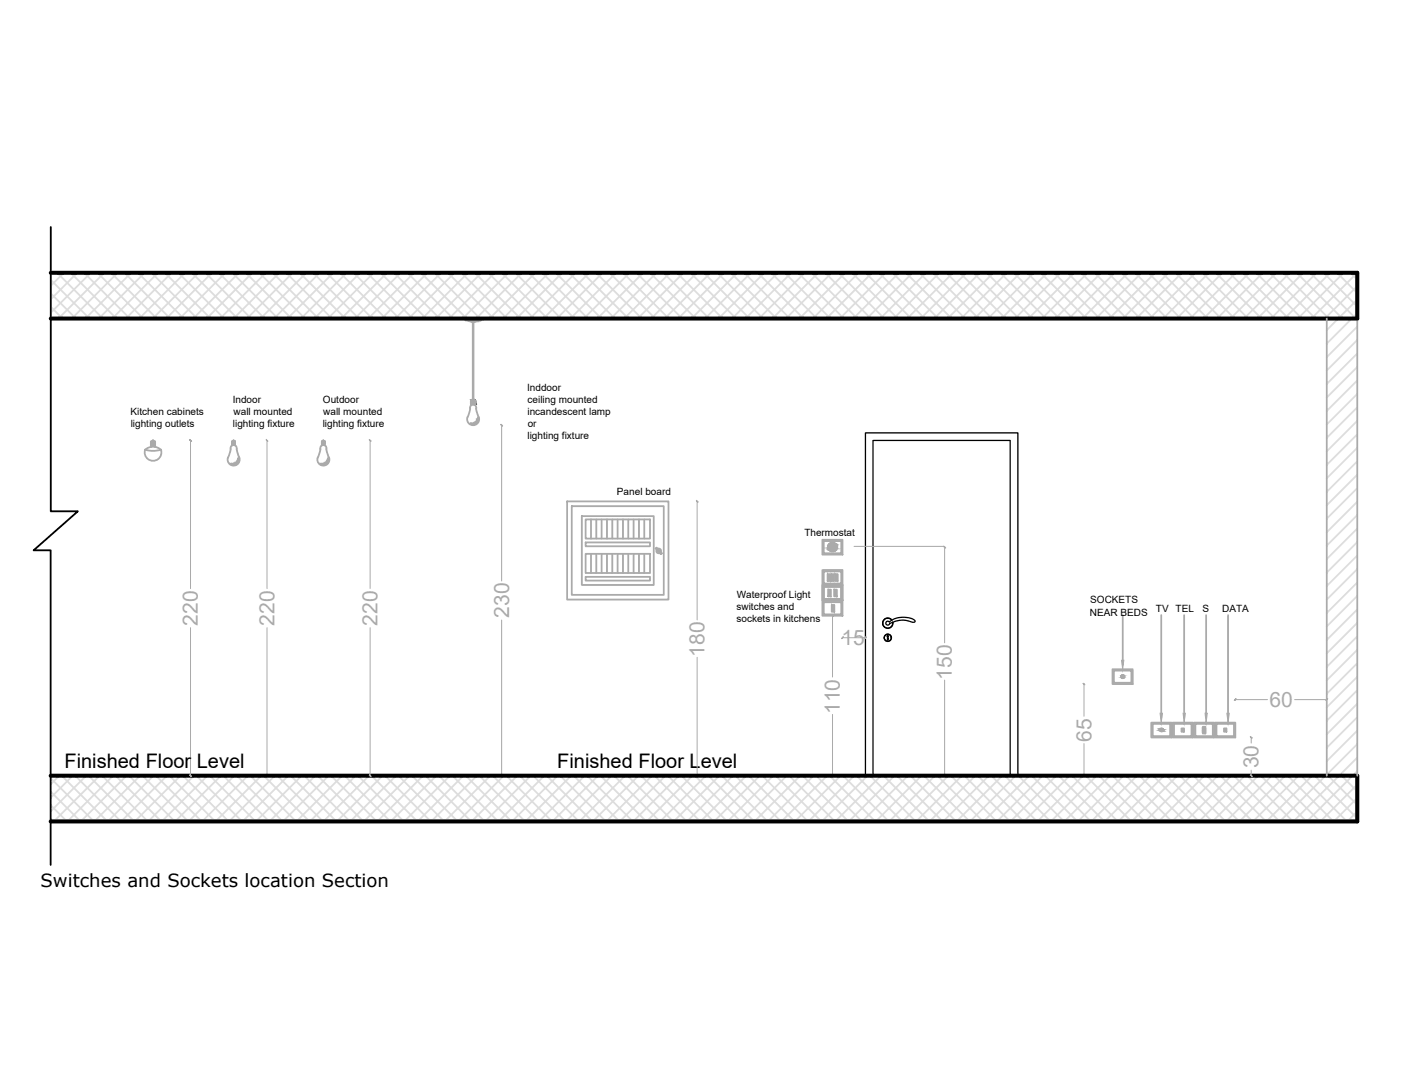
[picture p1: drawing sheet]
<svg xmlns="http://www.w3.org/2000/svg" width="279mm" height="216mm" viewBox="0 0 279 216" stroke-linecap="round" stroke-linejoin="round" font-family="sans-serif">
<!-- layer: ELLEG -->
<g fill="none" stroke="#ddd" stroke-width=".36">
<path d="M10.1 58.3l5 5M10.1 55.6l7.7 7.7M11.4 54.2l9 9.1M12.7 54.2l-2.6 2.6M14 54.2l9.1 9.1M15.3 54.2l-5.2 5.3M16.7 54.2l9.1 9.1M18 54.2l-7.9 7.9M19.4 54.2l9.1 9.1M20.7 54.2l-9.1 9.1M22.1 54.2l9 9.1M23.4 54.2l-9.1 9.1"/>
<path d="M24.7 54.2l9.1 9.1M26 54.2l-9 9.1M27.4 54.2l9.1 9.1M28.7 54.2l-9.1 9.1M30.1 54.2l9.1 9.1M31.4 54.2l-9.1 9.1M32.8 54.2l9 9.1M34.1 54.2l-9.1 9.1M35.4 54.2l9.1 9.1M36.7 54.2l-9 9.1M38.1 54.2l9.1 9.1M39.4 54.2l-9.1 9.1"/>
<path d="M40.8 54.2l9.1 9.1M42.1 54.2l-9.1 9.1M43.5 54.2l9 9.1M44.8 54.2l-9.1 9.1M46.1 54.2l9.1 9.1M47.4 54.2l-9 9.1M48.8 54.2l9.1 9.1M50.1 54.2l-9.1 9.1M51.5 54.2l9.1 9.1M52.8 54.2l-9.1 9.1M54.2 54.2l9 9.1M55.5 54.2l-9.1 9.1"/>
<path d="M56.8 54.2l9.1 9.1M58.1 54.2l-9 9.1M59.5 54.2l9.1 9.1M60.8 54.2l-9.1 9.1M62.2 54.2l9.1 9.1M63.5 54.2l-9.1 9.1M64.9 54.2l9 9.1M66.2 54.2l-9.1 9.1M67.5 54.2l9.1 9.1M68.8 54.2l-9 9.1M70.2 54.2l9.1 9.1M71.5 54.2l-9.1 9.1"/>
<path d="M72.9 54.2l9.1 9.1M74.2 54.2l-9.1 9.1M75.6 54.2l9.1 9.1M76.9 54.2l-9.1 9.1M78.2 54.2l9.1 9.1M79.6 54.2l-9.1 9.1M80.9 54.2l9.1 9.1M82.2 54.2l-9.1 9.1M83.6 54.2l9.1 9.1M84.9 54.2l-9.1 9.1M86.3 54.2l9 9.1M87.6 54.2l-9.1 9.1"/>
<path d="M88.9 54.2l9.1 9.1M90.2 54.2l-9 9.1M91.6 54.2l9.1 9.1M92.9 54.2l-9.1 9.1M94.3 54.2l9.1 9.1M95.6 54.2l-9.1 9.1M97 54.2l9.1 9.1M98.3 54.2l-9.1 9.1M99.6 54.2l9.1 9.1M101 54.2l-9.1 9.1M102.3 54.2l9.1 9.1M103.6 54.2l-9.1 9.1"/>
<path d="M105 54.2l9.1 9.1M106.3 54.2l-9.1 9.1M107.7 54.2l9 9.1M109 54.2l-9.1 9.1M110.3 54.2l9.1 9.1M111.6 54.2l-9 9.1M113 54.2l9.1 9.1M114.3 54.2l-9.1 9.1M115.7 54.2l9.1 9.1M117 54.2l-9.1 9.1M118.4 54.2l9.1 9.1M119.7 54.2l-9.1 9.1"/>
<path d="M121 54.2l9.1 9.1M122.4 54.2l-9.1 9.1M123.7 54.2l9.1 9.1M125 54.2l-9.1 9.1M126.4 54.2l9.1 9.1M127.7 54.2l-9.1 9.1M129.1 54.2l9.1 9.1M130.4 54.2l-9.1 9.1M131.7 54.2l9.1 9.1M133 54.2l-9 9.1M134.4 54.2l9.1 9.1M135.7 54.2l-9.1 9.1"/>
<path d="M137.1 54.2l9.1 9.1M138.4 54.2l-9.1 9.1M139.8 54.2l9.1 9.1M141.1 54.2l-9.1 9.1M142.5 54.2l9 9.1M143.7 54.2l-9 9.1M145.1 54.2l9.1 9.1M146.4 54.2l-9.1 9.1M147.8 54.2l9.1 9.1M149.1 54.2l-9.1 9.1M150.5 54.2l9.1 9.1M151.8 54.2l-9.1 9.1"/>
<path d="M153.1 54.2l9.1 9.1M154.5 54.2l-9.1 9.1M155.8 54.2l9.1 9.1M157.1 54.2l-9.1 9.1M158.5 54.2l9.1 9.1M159.8 54.2l-9.1 9.1M161.2 54.2l9.1 9.1M162.5 54.2l-9.1 9.1M163.9 54.2l9 9.1M165.1 54.2l-9 9.1M166.5 54.2l9.1 9.1M167.8 54.2l-9 9.1"/>
<path d="M169.2 54.2l9.1 9.1M170.5 54.2l-9.1 9.1M171.9 54.2l9.1 9.1M173.2 54.2l-9.1 9.1M174.5 54.2l9.1 9.1M175.9 54.2l-9.1 9.1M177.2 54.2l9.1 9.1M178.5 54.2l-9.1 9.1M179.9 54.2l9.1 9.1M181.2 54.2l-9.1 9.1M182.6 54.2l9.1 9.1M183.9 54.2l-9.1 9.1"/>
<path d="M185.3 54.2l9 9.1M186.5 54.2l-9 9.1M187.9 54.2l9.1 9.1M189.2 54.2l-9 9.1M190.6 54.2l9.1 9.1M191.9 54.2l-9.1 9.1M193.3 54.2l9.1 9.1M194.6 54.2l-9.1 9.1M195.9 54.2l9.1 9.1M197.3 54.2l-9.1 9.1M198.6 54.2l9.1 9.1M199.9 54.2l-9.1 9.1"/>
<path d="M201.3 54.2l9.1 9.1M202.6 54.2l-9.1 9.1M204 54.2l9.1 9.1M205.3 54.2l-9.1 9.1M206.7 54.2l9 9.1M208 54.2l-9.1 9.1M209.3 54.2l9.1 9.1M210.6 54.2l-9 9.1M212 54.2l9.1 9.1M213.3 54.2l-9.1 9.1M214.7 54.2l9.1 9.1M216 54.2l-9.1 9.1"/>
<path d="M217.4 54.2l9 9.1M218.7 54.2l-9.1 9.1M220 54.2l9.1 9.1M221.3 54.2l-9 9.1M222.7 54.2l9.1 9.1M224 54.2l-9.1 9.1M225.4 54.2l9.1 9.1M226.7 54.2l-9.1 9.1M228.1 54.2l9 9.1M229.4 54.2l-9.1 9.1M230.7 54.2l9.1 9.1M232 54.2l-9 9.1"/>
<path d="M233.4 54.2l9.1 9.1M234.7 54.2l-9.1 9.1M236.1 54.2l9.1 9.1M237.4 54.2l-9.1 9.1M238.8 54.2l9 9.1M240.1 54.2l-9.1 9.1M241.4 54.2l9.1 9.1M242.7 54.2l-9 9.1M244.1 54.2l9.1 9.1M245.4 54.2l-9.1 9.1M246.8 54.2l9.1 9.1M248.1 54.2l-9.1 9.1"/>
<path d="M249.5 54.2l9 9.1M250.8 54.2l-9.1 9.1M252.1 54.2l9.1 9.1M253.4 54.2l-9 9.1M254.8 54.2l9.1 9.1M256.1 54.2l-9.1 9.1M257.5 54.2l9.1 9.1M258.8 54.2l-9.1 9.1M260.2 54.2l9 9.1M261.5 54.2l-9.1 9.1M262.8 54.2l6.7 6.7M264.1 54.2l-9 9.1"/>
<path d="M265.5 54.2l4 4M266.8 54.2l-9.1 9.1M268.2 54.2l1.3 1.3M269.5 54.2l-9.1 9.1M269.5 59.5l-6 6.1M269.5 56.8l-6.4 6.5M10.1 60.9l2.3 2.4M269.5 62.2l-6 6M269.5 64.9l-6 6M269.5 67.5l-6 6.1M269.5 70.2l-6 6.1M269.5 72.9l-6 6.1"/>
<path d="M269.5 75.6l-6 6M269.5 78.3l-6 6M269.5 80.9l-6 6.1M269.5 83.6l-6 6M269.5 86.3l-6 6M269.5 88.9l-6 6.1M269.5 91.6l-6 6.1M269.5 94.3l-6 6.1M269.5 97l-6 6M269.5 99.7l-6 6M269.5 102.3l-6 6.1M269.5 105l-6 6"/>
<path d="M269.5 107.7l-6 6M269.5 110.3l-6 6.1M269.5 113l-6 6.1M269.5 115.7l-6 6.1M269.5 118.4l-6 6M269.5 121.1l-6 6M269.5 123.7l-6 6.1M269.5 126.4l-6 6.1M269.5 129.1l-6 6M269.5 131.7l-6 6.1M269.5 134.4l-6 6.1M269.5 137.1l-6 6.1"/>
<path d="M269.5 139.8l-6 6M10.1 159.9l3.2 3.3M10.1 157.2l5.9 6M10.1 154.6l8.6 8.6M11.8 154.1l-1.7 1.7M12.3 154.1l9 9.1M14.4 154.1l-4.3 4.4M14.9 154.1l9.1 9.1M17.1 154.1l-7 7M17.6 154.1l9.1 9.1M19.8 154.1l-9.1 9.1M20.3 154.1l9.1 9.1"/>
<path d="M22.5 154.1l-9.1 9.1M23 154.1l9 9.1M25.1 154.1l-9 9.1M25.6 154.1l9.1 9.1M27.8 154.1l-9.1 9.1M28.3 154.1l9.1 9.1M30.5 154.1l-9.1 9.1M31 154.1l9.1 9.1M33.2 154.1l-9.1 9.1M33.7 154.1l9 9.1M35.8 154.1l-9 9.1M36.3 154.1l9.1 9.1"/>
<path d="M38.5 154.1l-9.1 9.1M39 154.1l9.1 9.1M41.2 154.1l-9.1 9.1M41.7 154.1l9.1 9.1M43.9 154.1l-9.1 9.1M44.4 154.1l9 9.1M46.5 154.1l-9 9.1M47 154.1l9.1 9.1M49.2 154.1l-9.1 9.1M49.7 154.1l9.1 9.1M51.9 154.1l-9.1 9.1M52.4 154.1l9.1 9.1"/>
<path d="M54.6 154.1l-9.1 9.1M55.1 154.1l9 9.1M57.2 154.1l-9 9.1M57.7 154.1l9.1 9.1M59.9 154.1l-9.1 9.1M60.4 154.1l9.1 9.1M62.6 154.1l-9.1 9.1M63.1 154.1l9.1 9.1M65.3 154.1l-9.1 9.1M65.8 154.1l9 9.1M68 154.1l-9.1 9.1M68.4 154.1l9.1 9.1"/>
<path d="M70.6 154.1l-9.1 9.1M71.1 154.1l9.1 9.1M73.3 154.1l-9.1 9.1M73.8 154.1l9.1 9.1M76 154.1l-9.1 9.1M76.5 154.1l9 9.1M78.6 154.1l-9 9.1M79.1 154.1l9.1 9.1M81.3 154.1l-9.1 9.1M81.8 154.1l9.1 9.1M84 154.1l-9.1 9.1M84.5 154.1l9.1 9.1"/>
<path d="M86.7 154.1l-9.1 9.1M87.2 154.1l9.1 9.1M89.4 154.1l-9.1 9.1M89.8 154.1l9.1 9.1M92 154.1l-9.1 9.1M92.5 154.1l9.1 9.1M94.7 154.1l-9.1 9.1M95.2 154.1l9.1 9.1M97.4 154.1l-9.1 9.1M97.9 154.1l9 9.1M100 154.1l-9 9.1M100.5 154.1l9.1 9.1"/>
<path d="M102.7 154.1l-9.1 9.1M103.2 154.1l9.1 9.1M105.4 154.1l-9.1 9.1M105.9 154.1l9.1 9.1M108.1 154.1l-9.1 9.1M108.6 154.1l9.1 9.1M110.8 154.1l-9.1 9.1M111.2 154.1l9.1 9.1M113.4 154.1l-9.1 9.1M113.9 154.1l9.1 9.1M116.1 154.1l-9.1 9.1M116.6 154.1l9.1 9.1"/>
<path d="M118.8 154.1l-9.1 9.1M119.3 154.1l9 9.1M121.5 154.1l-9.1 9.1M121.9 154.1l9.1 9.1M124.1 154.1l-9.1 9.1M124.6 154.1l9.1 9.1M126.8 154.1l-9.1 9.1M127.3 154.1l9.1 9.1M129.5 154.1l-9.1 9.1M130 154.1l9.1 9.1M132.2 154.1l-9.1 9.1M132.6 154.1l9.1 9.1"/>
<path d="M134.8 154.1l-9.1 9.1M135.3 154.1l9.1 9.1M137.5 154.1l-9.1 9.1M138 154.1l9.1 9.1M140.2 154.1l-9.1 9.1M140.7 154.1l9.1 9.1M142.9 154.1l-9.1 9.1M143.3 154.1l9.1 9.1M145.5 154.1l-9.1 9.1M146 154.1l9.1 9.1M148.2 154.1l-9.1 9.1M148.7 154.1l9.1 9.1"/>
<path d="M150.9 154.1l-9.1 9.1M151.4 154.1l9.1 9.1M153.6 154.1l-9.1 9.1M154 154.1l9.1 9.1M156.2 154.1l-9 9.1M156.7 154.1l9.1 9.1M158.9 154.1l-9.1 9.1M159.4 154.1l9.1 9.1M161.6 154.1l-9.1 9.1M162.1 154.1l9.1 9.1M164.3 154.1l-9.1 9.1M164.7 154.1l9.1 9.1"/>
<path d="M166.9 154.1l-9.1 9.1M167.4 154.1l9.1 9.1M169.6 154.1l-9.1 9.1M170.1 154.1l9.1 9.1M172.3 154.1l-9.1 9.1M172.8 154.1l9 9.1M174.9 154.1l-9 9.1M175.5 154.1l9 9.1M177.6 154.1l-9 9.1M178.1 154.1l9.1 9.1M180.3 154.1l-9.1 9.1M180.8 154.1l9.1 9.1"/>
<path d="M183 154.1l-9.1 9.1M183.5 154.1l9.1 9.1M185.7 154.1l-9.1 9.1M186.1 154.1l9.1 9.1M188.3 154.1l-9.1 9.1M188.8 154.1l9.1 9.1M191 154.1l-9.1 9.1M191.5 154.1l9.1 9.1M193.7 154.1l-9.1 9.1M194.2 154.1l9 9.1M196.4 154.1l-9.1 9.1M196.9 154.1l9 9.1"/>
<path d="M199 154.1l-9 9.1M199.5 154.1l9.1 9.1M201.7 154.1l-9.1 9.1M202.2 154.1l9.1 9.1M204.4 154.1l-9.1 9.1M204.9 154.1l9.1 9.1M207.1 154.1l-9.1 9.1M207.5 154.1l9.1 9.1M209.7 154.1l-9 9.1M210.2 154.1l9.1 9.1M212.4 154.1l-9.1 9.1M212.9 154.1l9.1 9.1"/>
<path d="M215.1 154.1l-9.1 9.1M215.6 154.1l9.1 9.1M217.8 154.1l-9.1 9.1M218.3 154.1l9 9.1M220.4 154.1l-9 9.1M220.9 154.1l9.1 9.1M223.1 154.1l-9.1 9.1M223.6 154.1l9.1 9.1M225.8 154.1l-9.1 9.1M226.3 154.1l9.1 9.1M228.5 154.1l-9.1 9.1M229 154.1l9 9.1"/>
<path d="M231.1 154.1l-9 9.1M231.6 154.1l9.1 9.1M233.8 154.1l-9.1 9.1M234.3 154.1l9.1 9.1M236.5 154.1l-9.1 9.1M237 154.1l9.1 9.1M239.2 154.1l-9.1 9.1M239.7 154.1l9 9.1M241.8 154.1l-9 9.1M242.3 154.1l9.1 9.1M244.5 154.1l-9.1 9.1M245 154.1l9.1 9.1"/>
<path d="M247.2 154.1l-9.1 9.1M247.7 154.1l9.1 9.1M249.9 154.1l-9.1 9.1M250.4 154.1l9 9.1M252.5 154.1l-9 9.1M253 154.1l9.1 9.1M255.2 154.1l-9.1 9.1M255.7 154.1l9.1 9.1M257.9 154.1l-9.1 9.1M258.4 154.1l9.1 9.1M260.6 154.1l-9.1 9.1M261.1 154.1l8.4 8.4"/>
<path d="M263.2 154.1l-9 9.1M263.7 154.1l5.8 5.8M266.4 154.1l3.1 3.1M269.1 154.1l.4 .4M269.5 142.5l-6 6M269.5 145.1l-6 6.1M269.5 147.8l-6 6.1M269.5 150.5l-12.7 12.7M269.5 153.2l-10 10M269.5 155.8l-7.3 7.4M269.5 158.5l-4.6 4.7M10.1 162.6l.5 .6"/>
<path d="M269.5 161.2l-2 2"/>
</g>
<g fill="#aaa" stroke="#aaa" stroke-width=".2">
<path d="M222.7 131.1h.5l-.3 1.8z"/>
<path d="M230.4 141.7h.4l-.2 1.8z"/>
<path d="M234.9 141.7h.5l-.3 1.8z"/>
<path d="M239.3 141.7h.4l-.2 1.8z"/>
<path d="M243.6 141.7h.5l-.2 1.8z"/>
<path d="M164.7 108.1h.1z"/>
<path d="M164.6 108.2h.1z"/>
<path d="M165.3 108.8h.1z"/>
<path d="M166 109.1l-.1 .1z"/>
<path d="M165.8 109.3h.2z"/>
<path d="M230.6 144.9h.1z"/>
<path d="M230.5 144.7h.1z"/>
<path d="M230.4 144.8h.2z"/>
<path d="M230.8 145.2h.1z"/>
<path d="M165.2 107.8h.4zM165.1 107.8h.5z"/>
<path d="M165.1 107.8l.6 .1zM165 107.9h.7z"/>
<path d="M165.4 107.9h.3zM165.4 107.9h.3z"/>
<path d="M165 107.9h.2zM164.9 107.9h.3z"/>
<path d="M165.5 107.9h.2zM165.5 107.9h.2z"/>
<path d="M164.9 107.9h.3zM164.9 107.9h.2z"/>
<path d="M165.5 107.9l.3 .1zM165.5 107.9l.3 .1z"/>
<path d="M164.9 107.9h.2zM164.8 108h.2z"/>
<path d="M165.7 108h.1zM165.7 108h.1z"/>
<path d="M164.8 108h.2zM164.8 108h.1z"/>
<path d="M165.7 108h.2zM165.7 108h.2z"/>
<path d="M164.8 108h.1zM164.7 108h.1z"/>
<path d="M165.8 108l.2 .1zM165.8 108l.2 .1z"/>
<path d="M164.7 108h.1zM164.7 108.1h.1z"/>
<path d="M165.8 108.1h.2zM165.8 108.1h.2z"/>
<path d="M165.9 108.1l.2 .1zM165.9 108.1l.2 .1z"/>
<path d="M164.6 108.1h.1zM164.6 108.2h.1z"/>
<path d="M166 108.2h.1zM166 108.2h.1z"/>
<path d="M166 108.2l.1 .2zM166 108.2l.1 .2z"/>
<path d="M164.5 108.2l.1 .2zM164.5 108.2l.1 .2z"/>
<path d="M166.1 108.4l.1 .1zM166.1 108.4l.1 .1z"/>
<path d="M164.5 108.4v.1zM164.5 108.4v.1z"/>
<path d="M165.3 108.6h.1zM165.3 108.6h.1z"/>
<path d="M165.3 108.6h.1zM165.2 108.6h.2z"/>
<path d="M165.2 108.6h.2zM165.2 108.6h.2z"/>
<path d="M165.2 108.6h.2zM165.2 108.6h.2z"/>
<path d="M165.2 108.6h.2zM165.2 108.6h.2z"/>
<path d="M165.2 108.6h.2zM165.2 108.6h.2z"/>
<path d="M166.1 108.5l.1 .2zM166.1 108.5l.1 .2z"/>
<path d="M165.2 108.6l.2 .1zM165.2 108.6l.2 .1z"/>
<path d="M164.5 108.5v.2zM164.5 108.5v.2z"/>
<path d="M165.2 108.7h.2zM165.2 108.7h.2z"/>
<path d="M165.2 108.7h.2zM165.2 108.7h.2z"/>
<path d="M165.2 108.7l.2 .1zM165.2 108.7l.2 .1z"/>
<path d="M165.2 108.8h.2zM165.2 108.8h.2z"/>
<path d="M165.2 108.8h.2zM165.2 108.8h.2z"/>
<path d="M165.2 108.8h.2zM165.2 108.8h.2z"/>
<path d="M166.1 108.7l.1 .1zM166.1 108.7l.1 .1z"/>
<path d="M164.4 108.7l.1 .1zM164.4 108.7l.1 .1z"/>
<path d="M166.1 108.8v.2zM166.1 108.8v.2z"/>
<path d="M164.5 108.8l.1 .2zM164.5 108.8l.1 .2z"/>
<path d="M166.1 109v.1zM166.1 109l-.1 .1z"/>
<path d="M164.5 109l.1 .1zM164.5 109l.1 .1z"/>
<path d="M164.5 109.1h.2zM164.5 109.1h.2z"/>
<path d="M164.6 109.1l.1 .1zM164.6 109.1l.1 .1z"/>
<path d="M164.6 109.2l.2 .1zM164.6 109.2l.2 .1z"/>
<path d="M164.7 109.3h.1zM164.7 109.3h.1z"/>
<path d="M165.8 109.3h.1zM165.7 109.4h.1z"/>
<path d="M164.7 109.3l.2 .1zM164.7 109.3l.2 .1z"/>
<path d="M165.7 109.4h.1zM165.7 109.4h.1z"/>
<path d="M164.8 109.4h.2zM164.8 109.4h.2z"/>
<path d="M165.7 109.4h.1zM165.5 109.5h.2z"/>
<path d="M164.8 109.4l.3 .1zM164.8 109.4l.3 .1z"/>
<path d="M165.5 109.5h.2zM165.5 109.5h.2z"/>
<path d="M164.9 109.5h.3zM164.9 109.5h.3z"/>
<path d="M165.5 109.5h.2zM165.4 109.5h.3z"/>
<path d="M164.9 109.5h.3zM164.9 109.5h.3z"/>
<path d="M165 109.5h.7zM165 109.5h.6z"/>
<path d="M165.1 109.5h.5zM165.1 109.5l.3 .1z"/>
<path d="M165.3 108.6h.1zM165.3 108.6h.1z"/>
<path d="M165.3 108.6h.1zM165.2 108.6h.2z"/>
<path d="M165.2 108.6h.2zM165.2 108.6h.2z"/>
<path d="M165.2 108.6h.2zM165.2 108.6h.2z"/>
<path d="M165.2 108.6h.2zM165.2 108.6h.2z"/>
<path d="M165.2 108.6h.2zM165.2 108.6h.2z"/>
<path d="M165.2 108.6l.2 .1zM165.2 108.6l.2 .1z"/>
<path d="M165.2 108.7h.2zM165.2 108.7h.2z"/>
<path d="M165.2 108.7h.2zM165.2 108.7h.2z"/>
<path d="M165.2 108.7l.2 .1zM165.2 108.7l.2 .1z"/>
<path d="M165.2 108.8h.2zM165.2 108.8h.2z"/>
<path d="M165.2 108.8h.2zM165.2 108.8h.2z"/>
<path d="M165.2 108.8h.2zM165.2 108.8h.2z"/>
<path d="M165.8 114l.5 1.4v-1.4zM165.8 114l.5 1.4h-.5z"/>
<path d="M165.1 114l.5 1.4v-1.4zM165.1 114l.5 1.4h-.5z"/>
<path d="M164.3 114l.5 1.4v-1.4zM164.3 114l.5 1.4h-.5z"/>
<path d="M165.7 117.1l.5 1.3v-1.3zM165.7 117.1l.5 1.3h-.5z"/>
<path d="M164.5 117.1l.5 1.3v-1.3zM164.5 117.1l.5 1.3h-.5z"/>
<path d="M165.2 120.2l.5 1.3v-1.3zM165.2 120.2l.5 1.3h-.5z"/>
<path d="M239.1 144.5h.1zM239 144.5h.2z"/>
<path d="M239 144.5l.2 .1zM239 144.5l.2 .1zM239 144.6h.2zM239 144.6h.2z"/>
<path d="M239 144.6h.2zM239 144.6h.2z"/>
<path d="M239 144.6h.2zM239 144.6h.2z"/>
<path d="M239 144.6h.2zM239 144.6h.2z"/>
<path d="M239 144.6l.2 .1zM239 144.6l.2 .1z"/>
<path d="M239 144.7h.2zM239 144.7h.2z"/>
<path d="M239 144.7h.2zM239 144.7h.2zM239 144.7h.2zM239 144.7h.2z"/>
<path d="M239 144.7h.2zM239 144.7h.2z"/>
<path d="M239 144.7h.2zM239 144.7h.1z"/>
<path d="M239.1 144.9h.1zM239 144.9h.2z"/>
<path d="M239 144.9h.2zM239 144.9h.2zM239 144.9h.2zM239 144.9h.2z"/>
<path d="M239 144.9l.2 .1zM239 144.9l.2 .1z"/>
<path d="M239 145h.2zM239 145h.2z"/>
<path d="M239 145h.2zM239 145h.2z"/>
<path d="M239 145h.2zM239 145h.2z"/>
<path d="M239 145l.2 .1zM239 145l.2 .1z"/>
<path d="M239 145.1h.2zM239 145.1h.2zM239 145.1h.2zM239 145.1h.2z"/>
<path d="M239 145.1h.2zM239 145.1h.2z"/>
<path d="M239 145.1h.2zM239 145.1h.1z"/>
<path d="M239.1 145.3h.1zM239 145.3h.2z"/>
<path d="M239 145.3h.2zM239 145.3h.2z"/>
<path d="M239 145.3l.2 .1zM239 145.3l.2 .1z"/>
<path d="M239 145.4h.2zM239 145.4h.2z"/>
<path d="M239 145.4h.2zM239 145.4h.2z"/>
<path d="M239 145.4h.2zM239 145.4h.2z"/>
<path d="M239 145.4h.2zM239 145.4h.2z"/>
<path d="M239 145.4h.2zM239 145.4h.2z"/>
<path d="M239 145.4h.2zM239 145.4l.2 .1zM239 145.5h.2zM239 145.5h.2z"/>
<path d="M239 145.5h.2zM239 145.5h.2z"/>
<path d="M239 145.5h.2zM239 145.5h.1z"/>
<path d="M230.6 144.9h.1zM230.6 144.9h.1zM230.6 144.9h.1zM230.6 144.9h.1z"/>
<path d="M230.6 144.9l.1 .1zM230.6 144.9l.1 .1z"/>
<path d="M230.6 145h.1zM230.6 145h.1zM230.6 145h.1zM230.6 145h.1z"/>
<path d="M230.6 145h.1zM230.6 145h.1z"/>
<path d="M230.6 145h.1zM230.6 145h.1z"/>
<path d="M230.6 145h.1zM230.6 145h.1z"/>
<path d="M230.6 145h.1zM230.6 145h.1z"/>
<path d="M230.6 144.7h.1zM230.6 144.7h.1z"/>
<path d="M230.6 144.7h.2zM230.5 144.7h.3z"/>
<path d="M230.5 144.7h.3zM230.5 144.7h.3z"/>
<path d="M230.7 144.7h.2zM230.7 144.7h.2z"/>
<path d="M230.5 144.7h.1zM230.5 144.7h.1z"/>
<path d="M230.7 144.7h.2zM230.7 144.7h.2z"/>
<path d="M230.5 144.7h.1zM230.5 144.7h.1z"/>
<path d="M230.7 144.7l.2 .1zM230.7 144.7l.2 .1z"/>
<path d="M230.8 144.8h.1zM230.8 144.8h.1z"/>
<path d="M230.8 144.8h.1zM230.8 144.8h.1z"/>
<path d="M230.8 144.8h.1zM230.8 144.8h.1z"/>
<path d="M230.4 145.2h.1zM230.4 145.2h.1z"/>
<path d="M230.4 145.2h.2zM230.4 145.2h.2z"/>
<path d="M230.8 145.2h.1zM230.7 145.2h.2z"/>
<path d="M230.4 145.2h.2zM230.4 145.2h.2z"/>
<path d="M230.7 145.2h.2zM230.7 145.2h.2z"/>
<path d="M230.5 145.2h.1zM230.5 145.2h.1z"/>
<path d="M230.7 145.2h.2zM230.7 145.2h.1z"/>
<path d="M230.5 145.2h.1zM230.5 145.2h.1z"/>
<path d="M230.5 145.2h.3zM230.5 145.2l.3 .1z"/>
<path d="M230.5 145.3h.3zM230.5 145.3h.2z"/>
<path d="M230.6 145.3h.1zM230.6 145.3h.1z"/>
<path d="M93.9 63.9l.1 15.5v-15.5zM93.9 63.9l.1 15.5h-.1z"/>
</g>
<g fill="none" stroke="#aaa" stroke-width=".36">
<path d="M115.5 102.5h14.3v13.7h-14.3zM116.3 114.6h12.8v.7h-12.8zM116.3 107.7h12.8v.8h-12.8zM116.3 110h12.8v3.8h-12.8zM116.3 103.2h12.8v3.8h-12.8zM117.4 103.2v3.8M117.4 110v3.8M118.4 103.2v3.8M118.4 110v3.8M119.5 103.2v3.8M119.5 110v3.8M120.5 103.2v3.8"/>
<path d="M120.5 110v3.8M121.6 103.2v3.8M121.6 110v3.8M122.6 103.2v3.8M122.6 110v3.8M123.7 103.2v3.8M123.7 110v3.8M124.8 103.2v3.8M124.8 110v3.8M125.8 103.2v3.8M125.8 110v3.8M126.9 103.2v3.8"/>
<path d="M126.9 110v3.8M127.9 103.2v3.8M127.9 110v3.8M164.7 108.7h.3M164.7 108.4l.3 .2M164.9 108.2l.2 .3M165 108.8l-.3 .1M165.1 108.1l.1 .3M165.1 108.9l-.2 .2M165.2 108.9l-.1 .4M165.3 108v.4M165.3 109v.3"/>
<path d="M165.4 108.9l.2 .4M165.5 108.9l.3 .2M165.6 108.1l-.2 .3M165.6 108.8l.3 .1M165.6 108.7h.4M165.8 108.2l-.3 .3M165.9 108.4l-.3 .2M223 122.2v9.9M230.6 122.2v20.4M235.1 122.2v20.4M239.5 122.2v20.4M243.9 122.2v20.4"/>
<path d="M243.1 144.7h.5v.6h-.5zM243.2 144.9h.2v.3h-.2zM243.2 144.8h.2v.3h-.2z"/>
<circle cx="165.3" cy="108.7" r=".88"/>
<circle cx="230.7" cy="145" r=".31"/>
<circle cx="230.7" cy="145" r=".07"/>
<circle cx="239.1" cy="145.4" r=".1"/>
<circle cx="239.1" cy="145" r=".1"/>
<circle cx="239.1" cy="144.6" r=".1"/>
</g>
<!-- layer: DIMENTIONS -->
<path d="M138.6 99.6h-.2v23.5M138.4 130.6v23.5h.2" fill="none" stroke="#aaa" stroke-width=".2"/>
<g fill="#aaa" stroke="#aaa" stroke-width=".2">
<path d="M138.3 99.5l.3 .2zM138.3 99.4l.3 .3z"/>
<path d="M138.3 153.9l.3 .3zM138.3 153.9l.3 .3z"/>
</g>
<!-- layer: ELLEG -->
<g fill="none" stroke="#ff003f" stroke-width=".36">
<path d="M93.6 79.6l-.1 .1M93.6 79.7l-.1 .1M93.6 79.8h-.1M93.6 79.8l-.1 .1M93.6 79.9h-.1M93.6 79.9l-.1 .1M93.6 80h.1M93.7 79.4l-.2 .2M93.8 79.4l-.2 .1M93.9 79.4l-.1 .1M94 79.4h-.1M94.1 79.4h-.1"/>
<path d="M94.2 79.4l-.1 .1M94.2 79.5h.1M94.3 79.5h.1M94.3 79.8v.1M94.3 79.5v.1M94.4 79.6l-.1 .1M94.4 79.6l-.1 .2M94.4 79.9h-.1M94.4 79.9l-.1 .1M94.4 80h-.1M93.6 80.1h.1M93.6 80.2l-.1 .1"/>
<path d="M94.4 80l-.1 .1M94.4 80.1h-.1M94.4 80.1l-.1 .1M94.4 80.2h-.1M94.4 80.2l-.1 .1"/>
</g>
<circle cx="94.4" cy="80.3" r=".18" fill="#ff003f"/>
<path d="M93.5 79.8l.1 .1M93.5 79.7l.1 .1M93.5 79.6l.1 .1M93.5 79.5v.1M93.6 80h.1M93.5 80.3h.1M93.5 80.2l.1 .1M93.5 80.2h.1M93.5 80.1l.1 .1M93.5 80.1h.1M93.5 80l.1 .1" fill="none" stroke="#ff003f" stroke-width=".36"/>
<circle cx="94.3" cy="80.3" r=".18" fill="#ff003f"/>
<g fill="none" stroke="#ff003f" stroke-width=".36">
<path d="M93.6 79.5h.1M93.7 79.4v.1M93.7 79.4l.1 .1M93.9 79.3l-.1 .2M93.9 79.4h.1M94 79.4l.1 .1M94 79.4l.2 .1M94.1 79.4l.3 .3M94.2 79.4l.2 .2M94.3 80h.1M94.3 79.9l.1 .1M94.3 79.9h.1"/>
<path d="M94.3 79.7l.1 .1M94.3 79.7h.1M94.4 79.8v.1M94.3 80.2l.1 .1M94.3 80.2h.1M94.3 80.1l.1 .1M94.3 80.1h.1M94.3 80l.1 .1"/>
</g>
<g fill="none" stroke="#aaa" stroke-width=".36">
<path d="M92.4 63.3v.3h.4a2.42 2.42 0 0 0 2.3 0h.4v-.3M93.5 79.6v.7M93.6 79.6v.7h-.1M93.6 79.9h.1M93.6 79.7h.1M93.6 79.6l-.1 .7M93.6 79.6l.5-.2 .2 .2M93.6 79.7l.3-.2 .3 .2M93.6 79.7v.8M93.9 63.3v16.1h.1v-16.1M93.9 79.3l-.4 .3M94 79.4h-.1"/>
<path d="M94 79.3l.1 .1M94.1 79.4l.3 .2v.7h-.1v-.7M94.2 80h-.6M94.2 79.8l-.6 .1M94.2 79.8h-.6M94.2 79.7l-.6 .1M94.2 79.7v.8M94.2 79.9l-.6 .1M94.2 79.7h-.6M94.3 79.8h.1M94.3 79.7h.1M94.3 79.9v.1"/>
<path d="M94.3 79.9h.1M94.3 79.6v.7M263.5 63.3v90.8M269.5 63.3v90.8M28.8 89.3a1.66 1.66 0 0 0 1.6 2.2 1.66 1.66 0 0 0 1.6-2.2M28.8 89.3a2.36 2.36 0 0 1 3.2 0M28.8 89.3l1.6 .3 1.6-.3M30.8 87.7l-.4-.2-.4 .2v1.1M30.8 87.7v1.1M30.8 88.3h-.8M30.8 88.2l-.8 .1M30.8 88.1l-.8 .1"/>
<path d="M30.8 87.9l-.8 .1M30.8 88l-.8 .1M30.8 87.7l-.8 .1M30.8 87.8l-.8 .1M30.8 88.3l-.8 .1M30.8 88.4l-.8 .1M30.8 88.5l-.8 .1M45.9 92.1a1.11 1.11 0 0 0 1.4-1 .97 .97 0 0 1-1.4 1zM46 88.5a.62 .62 0 0 1 .8 0 .62 .62 0 0 1 .2 .7l.3 1a1.33 1.33 0 0 1 .2 1.4 1.33 1.33 0 0 1-1.1 .9 1.2 1.2 0 0 1-1.1-.7 1.2 1.2 0 0 1 .1-1.2l.4-1.7zM46.7 87.7l-.3-.2-.3 .2v.8M46.7 88.2l-.6 .1M46.7 88.2h-.6"/>
<path d="M46.7 88.1l-.6 .1M46.7 87.7l-.6 .1M46.7 87.7h-.6M46.7 87.9h-.6M46.7 87.8l-.6 .1M46.7 87.9l-.6 .1M46.7 88h-.6M46.7 88l-.6 .1M46.7 87.7v.8M63.7 92.1a1.14 1.14 0 0 0 1.4-1 .98 .98 0 0 1-1.4 1zM64.5 87.7l-.3-.2-.3 .2v.8M64.5 87.7v.8"/>
<path d="M64.5 88l-.6 .1M64.5 88h-.6M64.5 87.9l-.6 .1M64.5 87.8l-.6 .1M64.5 87.9h-.6M64.5 87.7h-.6M64.5 87.7l-.6 .1M64.5 88.1l-.6 .1M64.5 88.2h-.6M64.5 88.2l-.6 .1M64.8 89.2l.4 1.4a1.2 1.2 0 0 1-.2 1.6 1.2 1.2 0 0 1-1.6 0 1.2 1.2 0 0 1-.2-1.6l.4-1.4a.62 .62 0 0 1 .6-.8 .62 .62 0 0 1 .6 .8M93.6 80.1h.1"/>
<path d="M93.6 80.2h.1M94.2 80l-.6 .1M94.2 80.1l-.6 .1M94.2 80.2l-.6 .1M94.3 80.1h.1M94.3 80h.1M94.3 80.2h.1M94.5 81.2l.4 1.3a1.2 1.2 0 0 1-.1 1.6 1.2 1.2 0 0 1-1.6 0 1.2 1.2 0 0 1-.2-1.6l.4-1.3a.62 .62 0 0 1 .6-.8 .62 .62 0 0 1 .6 .8M94.8 83.1a.98 .98 0 0 1-1.3 1 1.12 1.12 0 0 0 1.3-1M112.6 99.6h20.1v19.5h-20.1zM113.5 100.5h18.3v17.7h-18.3zM130.4 108.8l-.2 .1 .4 .5"/>
<path d="M130.4 108.8l.4 .5M130.4 109.2a.48 .48 0 0 0 .1 .5 .48 .48 0 0 0 .5 .1M130.6 109a.48 .48 0 0 1 .6 .1 .48 .48 0 0 1 0 .6M130.8 109.6l.4 .5 .2-.2M131 109.4l.4 .5M163.3 116.3h4v2.9h-4zM163.3 113.2h4v3h-4zM163.3 119.3h4v3h-4zM163.3 107.2h4v3h-4zM163.6 116.5h3.5v2.5h-3.5zM163.6 113.5h3.5v2.4h-3.5zM163.6 119.6h3.5v2.4h-3.5z"/>
<path d="M163.6 107.5h3.5v2.4h-3.5zM164.3 114h.5v1.4h-.5zM164.5 117.1h.5v1.3h-.5zM165.1 114h.5v1.4h-.5zM165.7 117.1h.5v1.3h-.5zM165.8 114h.5v1.4h-.5zM165.2 120.2h.5v1.3h-.5zM220.9 132.9h4v3h-4zM221.2 133.2h3.5v2.4h-3.5zM173.4 154.1h27.2M228.6 143.5h4v3h-4zM228.9 143.8h3.5v2.4h-3.5z"/>
<path d="M232.9 143.5h4v3h-4zM233.1 143.8h3.5v2.4h-3.5zM234.6 144.7h.5v.6h-.5zM234.7 144.9h.3v.3h-.3zM234.7 144.8h.3v.3h-.3zM237.1 143.5h4v3h-4zM237.4 143.8h3.4v2.4h-3.4zM238.9 144.4h.5v1.3h-.5zM241.3 143.5h4v3h-4zM241.6 143.8h3.5v2.4h-3.5z"/>
<circle cx="130.8" cy="109.4" r=".18"/>
<circle cx="165.3" cy="108.7" r=".81"/>
<circle cx="165.3" cy="108.7" r=".14"/>
<circle cx="223" cy="134.4" r=".33"/>
<circle cx="230.7" cy="145" r=".24"/>
</g>
<g fill="#aaa" stroke="#aaa" stroke-width=".2">
<path d="M93.9 79.4h.1z"/>
<path d="M94.8 83.1v.2z"/>
<path d="M93.4 84.1h.2z"/>
<path d="M93.6 84.2h.5z"/>
<path d="M65.1 91.1v.2z"/>
<path d="M64.9 91.7h.1z"/>
<path d="M63.7 92.1h.1z"/>
<path d="M63.9 92.2h.4z"/>
<path d="M47.3 91.1l-.1 .2z"/>
<path d="M47.1 91.7h.1z"/>
<path d="M45.9 92.1h.1z"/>
<path d="M46 92.2h.5z"/>
<path d="M93.9 63.3l1.6 .3v-.3zM93.9 63.3l1.6 .3h-1.6z"/>
<path d="M92.4 63.3l1.5 .3v-.3zM92.4 63.3l1.5 .3h-1.5z"/>
<path d="M93.9 63.6l.8 .2 .4-.2zM93.9 63.6l.8 .2h-.8z"/>
<path d="M92.8 63.6l1.1 .2v-.2zM92.8 63.6l1.1 .2h-.7z"/>
<path d="M93.6 63.9h.3zM93.9 63.9h.4z"/>
<path d="M93.9 63.8h.8zM93.9 63.8l.4 .1z"/>
<path d="M93.2 63.8l.7 .1zM93.2 63.8l.7 .1z"/>
<path d="M94.8 83.3v.2zM94.8 83.3l-.1 .2z"/>
<path d="M94.7 83.5v.1zM94.7 83.5l-.1 .1z"/>
<path d="M94.6 83.7v.1zM94.6 83.7v.1h-.1z"/>
<path d="M94.5 83.8h.1zM94.5 83.8h.1z"/>
<path d="M94.5 83.8v.1l.1-.1zM94.3 83.9l.2-.1v.1z"/>
<path d="M94.3 83.9h.2zM94.3 84h.2z"/>
<path d="M94.3 84h.2zM94.1 84.1h.2z"/>
<path d="M94.1 84.1h.2zM94.1 84.1h.2z"/>
<path d="M94.1 84.1h.2zM93.9 84.1h.3z"/>
<path d="M93.9 84.1h.3zM93.6 84.1h.6z"/>
<path d="M93.5 84.1h.1zM93.5 84.1h.1z"/>
<path d="M93.5 84.1h.7zM93.5 84.1h.7z"/>
<path d="M93.5 84.1h.7zM93.5 84.1l.6 .1z"/>
<path d="M93.6 84.2h.4zM93.7 84.2h.3z"/>
<path d="M222.9 134l.1 .1zM222.8 134.1h.2z"/>
<path d="M222.8 134.1h.3zM222.8 134.1h.3z"/>
<path d="M222.8 134.1h.3zM222.7 134.1h.4z"/>
<path d="M222.7 134.1l.5 .1zM222.7 134.1l.5 .1z"/>
<path d="M222.7 134.2h.5zM222.7 134.2h.5z"/>
<path d="M222.7 134.2l.6 .1zM222.7 134.2l.6 .1z"/>
<path d="M222.6 134.3h.7zM222.6 134.3h.7z"/>
<path d="M222.6 134.3l.7 .1zM222.6 134.3l.7 .1z"/>
<path d="M222.6 134.4l.7 .1zM222.6 134.4l.7 .1z"/>
<path d="M222.6 134.5h.7zM222.6 134.5h.7z"/>
<path d="M222.6 134.5h.7zM222.6 134.5l.6 .1z"/>
<path d="M222.7 134.6h.5zM222.7 134.6h.5z"/>
<path d="M222.7 134.6h.5zM222.7 134.6l.4 .1z"/>
<path d="M222.7 134.7h.4zM222.7 134.7h.4z"/>
<path d="M222.8 134.7h.3zM222.8 134.7h.2z"/>
<path d="M222.8 134.7h.2zM222.8 134.7h.2z"/>
<path d="M65.1 91.3v.2zM65.1 91.3l-.1 .2z"/>
<path d="M65 91.5v.2zM65 91.5l-.1 .2z"/>
<path d="M64.9 91.7v.1l.1-.1zM64.9 91.7v.1h-.1z"/>
<path d="M64.8 91.8h.1zM64.8 91.8l.1 .1z"/>
<path d="M64.7 91.9h.2zM64.6 91.9h.2z"/>
<path d="M64.6 91.9h.2zM64.6 91.9l.1 .1z"/>
<path d="M64.5 92h.2zM64.4 92.1h.2z"/>
<path d="M64.4 92.1h.2zM64.3 92.1h.3z"/>
<path d="M64.3 92.1h.3zM64.1 92.1h.4z"/>
<path d="M64.1 92.1h.4zM63.9 92.1h.5z"/>
<path d="M63.8 92.1h.1zM63.8 92.1h.1z"/>
<path d="M63.8 92.1h.6zM63.8 92.1h.6z"/>
<path d="M63.8 92.1h.6zM63.8 92.1l.5 .1z"/>
<path d="M63.9 92.2h.3zM64 92.2h.2z"/>
<path d="M47.2 91.3l.1 .2zM47.2 91.3v.2z"/>
<path d="M47.2 91.5v.2zM47.2 91.5l-.1 .2z"/>
<path d="M47 91.7l.1 .1v-.1zM47 91.7l.1 .1h-.2z"/>
<path d="M46.9 91.8h.2zM46.9 91.8l.1 .1z"/>
<path d="M46.9 91.9h.1zM46.8 91.9h.2z"/>
<path d="M46.8 91.9h.2zM46.8 91.9l.1 .1z"/>
<path d="M46.7 92h.2zM46.6 92.1h.2z"/>
<path d="M46.6 92.1h.2zM46.5 92.1h.3z"/>
<path d="M46.5 92.1h.3zM46.3 92.1h.4z"/>
<path d="M46.3 92.1h.4zM46.1 92.1h.5z"/>
<path d="M45.9 92.1h.2zM45.9 92.1h.2z"/>
<path d="M46 92.1h.6zM46 92.1h.6z"/>
<path d="M46 92.1h.6zM46 92.1l.5 .1z"/>
<path d="M46 92.2h.4zM46.2 92.2h.2z"/>
</g>
<path d="M10.1 45.1v56.5h5.4l-8.8 7.7h3.4v62.5" fill="none" stroke="#000" stroke-width=".36"/>
<!-- layer: DIMENTIONS -->
<g fill="none" stroke="#aaa" stroke-width=".2">
<path d="M38 87.5h-.2v29.4M53.1 87.5h-.1v29.4M73.6 87.5h-.1v29.4M99.7 84.5h-.1v30.9M169.6 108.5h17.8M187.7 108.7h-.1v19M37.8 124.7v29.4h.2M53 124.7v29.4h.1M73.5 124.7v29.4h.1M99.6 123.1v31h.1M165.4 122.3h-.1v12.2M167.3 126.8v-.1h4.6v.1"/>
<path d="M187.6 135.1v19h.1M215.1 135.9h.2v6.4M245.3 138.8v.2h6.4M263.5 138.8v.2h-6.4M165.3 141.9v12.2h-.1M215.3 147.7v6.4h-.2M248.5 153v1.1h.1M248.6 146.5h-.1v1.1"/>
</g>
<g fill="#aaa" stroke="#aaa" stroke-width=".2">
<path d="M215.1 135.7l.3 .3zM215.1 135.7l.3 .3z"/>
<path d="M215.1 153.9l.3 .3zM215.1 153.9l.3 .3z"/>
<path d="M245.4 138.8l-.2 .3zM245.4 138.8l-.3 .3z"/>
<path d="M263.6 138.8l-.3 .3zM263.6 138.8l-.3 .3z"/>
<path d="M52.9 87.4l.3 .2zM52.9 87.3l.3 .3z"/>
<path d="M52.9 153.9l.3 .3zM52.9 153.9l.3 .3z"/>
<path d="M99.4 84.3l.4 .3zM99.4 84.3l.4 .3z"/>
<path d="M99.5 153.9l.3 .3zM99.4 153.9l.4 .3z"/>
<path d="M165.1 122.2l.4 .2zM165.1 122.2l.4 .2z"/>
<path d="M165.2 153.9l.3 .3zM165.1 153.9l.4 .3z"/>
<path d="M187.4 108.5l.4 .3zM187.4 108.5l.4 .3z"/>
<path d="M187.4 153.9l.4 .3zM187.4 153.9l.4 .3z"/>
<path d="M248.3 146.3l.3 .3zM248.3 146.3l.3 .3z"/>
<path d="M248.3 153.9l.3 .3zM248.3 153.9l.3 .3z"/>
<path d="M167.5 126.5l-.3 .3zM167.1 126.8l.4-.3z"/>
<path d="M171.7 126.8l.3-.3zM172 126.5l-.3 .3z"/>
<path d="M73.3 87.4l.4 .2zM73.3 87.4l.4 .2z"/>
<path d="M73.3 153.9l.4 .3zM73.3 153.9l.4 .3z"/>
<path d="M37.7 87.4l.3 .2zM37.7 87.4l.3 .2z"/>
<path d="M37.7 153.9l.3 .3zM37.7 153.9l.3 .3z"/>
</g>
<!-- layer: 0 -->
<path d="M10.1 54.2h259.4v9.1h-259.4M10.1 154.1h259.4v9.1h-259.4" fill="none" stroke="#000" stroke-width=".8"/>
<g fill="none" stroke="#000" stroke-width=".25">
<path d="M176 123.5a.39 .39 0 0 1 .6 0 4.5 4.5 0 0 1 5.1-.2 .41 .41 0 0 1-.3 .3 .41 .41 0 0 1-.5-.1l-.2-.1a4.6 4.6 0 0 0-4.4 .8 .39 .39 0 0 1-.4-.2 .39 .39 0 0 1 .1-.5zM176.2 127h.1M176.2 126.5v.5M176.3 126.5l.1-.1-.1-.2-.1 .2 .1 .1M176.3 126.5l.1 .5h-.1M177.1 123.2a1.03 1.03 0 0 0-1.6-.1 1.03 1.03 0 0 0 .4 1.6 1.03 1.03 0 0 0 1.4-.7v-.4a.98 .98 0 0 1-1.2 1.1 .98 .98 0 0 1-.6-1.4 .98 .98 0 0 1 1.6-.1M171.9 154.1v-68.1h30.2v68.1M173.4 154.1v-66.6h27.2v66.6"/>
<circle cx="176.3" cy="126.7" r=".73"/>
<circle cx="176.3" cy="126.7" r=".69"/>
</g>
<g font-size="4.2" fill="#aaa">
<text x="39.3" y="124.2" transform="rotate(-90 39.3 124.2)">220</text>
<text x="54.5" y="124.2" transform="rotate(-90 54.5 124.2)">220</text>
<text x="75" y="124.2" transform="rotate(-90 75 124.2)">220</text>
<text x="101.1" y="122.7" transform="rotate(-90 101.1 122.7)">230</text>
<text x="139.9" y="130.5" transform="rotate(-90 139.9 130.5)">180</text>
<text x="167.1" y="128.1">15</text>
<text x="189" y="135" transform="rotate(-90 189 135)">150</text>
<text x="166.8" y="141.8" transform="rotate(-90 166.8 141.8)">110</text>
<text x="252.1" y="140.4">60</text>
<text x="216.7" y="147.3" transform="rotate(-90 216.7 147.3)">65</text>
<text x="249.9" y="152.6" transform="rotate(-90 249.9 152.6)">30</text>
</g>
<g font-size="4">
<text x="12.8" y="152.5">Finished Floor Level</text>
<text x="110.7" y="152.5">Finished Floor Level</text>
</g>
<text font-size="3.6" x="8.1" y="176.1">Switches and Sockets location Section</text>
<g font-size="2">
<text x="104.7" y="77.7">Inddoor</text>
<text x="25.9" y="82.4">Kitchen cabinets</text>
<text x="46.2" y="80">Indoor</text>
<text x="46.4" y="82.4">wall mounted</text>
<text x="64.1" y="80.1">Outdoor</text>
<text x="64.2" y="82.5">wall mounted</text>
<text x="104.7" y="82.5">incandescent lamp</text>
<text x="104.8" y="80.1">ceiling mounted</text>
<text x="26" y="84.8">lighting outlets</text>
<text x="46.3" y="84.8">lighting fixture</text>
<text x="64.1" y="84.9">lighting fixture</text>
<text x="104.7" y="87.2">lighting fixture</text>
<text x="104.8" y="84.8">or</text>
<text x="122.5" y="98.3">Panel board</text>
<text x="159.7" y="106.5">Thermostat</text>
<text x="146.3" y="118.7">Waterproof Light</text>
<text x="216.5" y="119.8">SOCKETS</text>
<text x="146.2" y="121.1">switches and</text>
<text x="146.2" y="123.5">sockets in kitchens</text>
<text x="216.4" y="122.3">NEAR BEDS</text>
<text x="229.5" y="121.5">TV TEL</text>
<text x="238.8" y="121.6">S</text>
<text x="242.7" y="121.5">DATA</text>
</g>
</svg>
